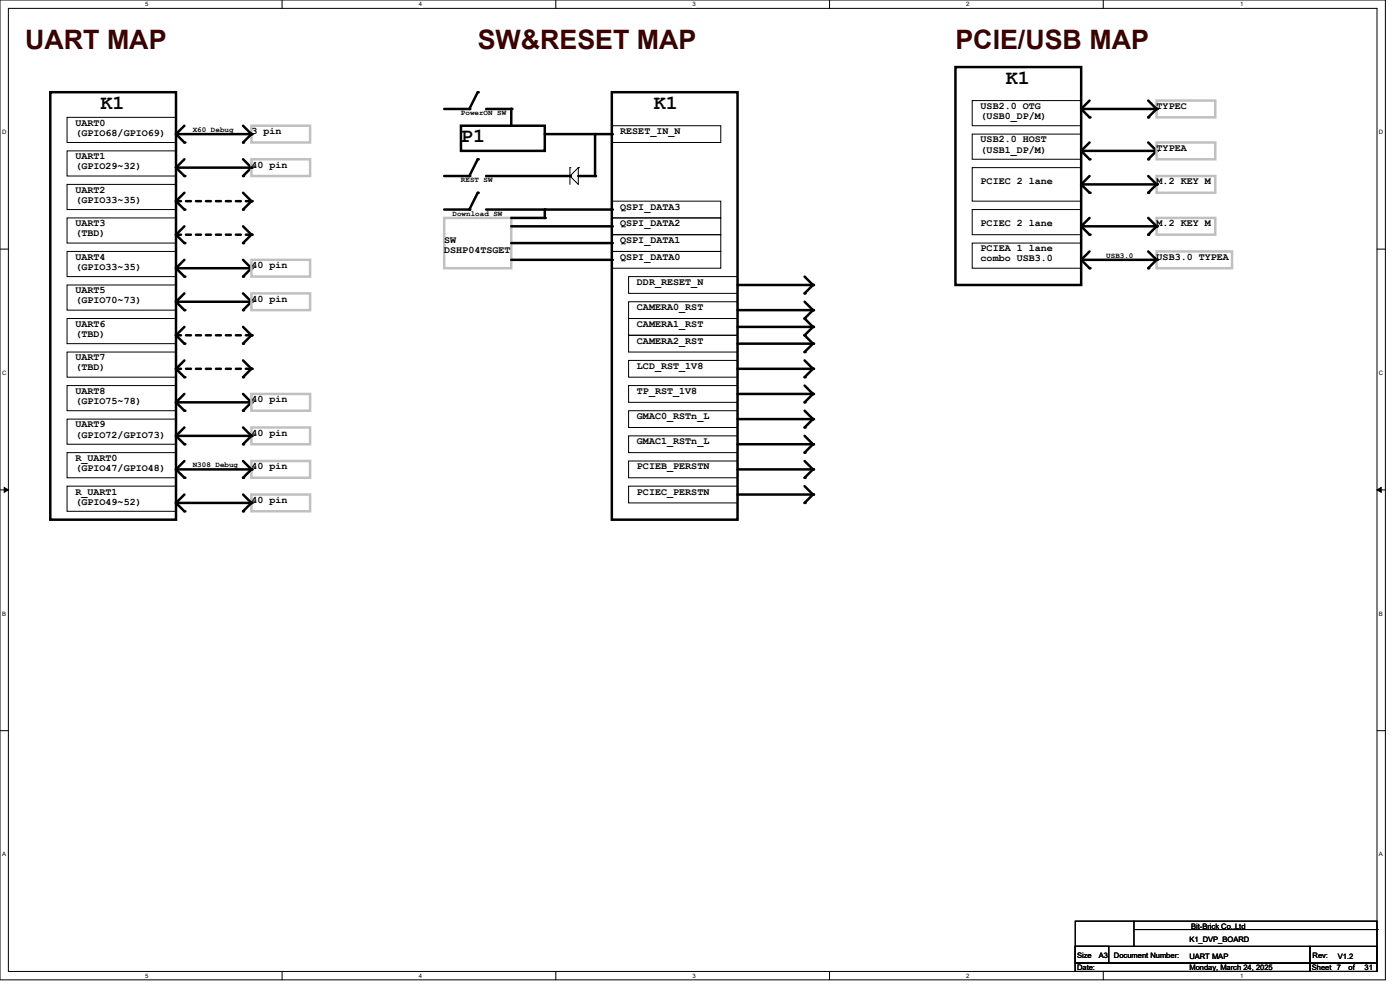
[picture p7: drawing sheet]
<svg xmlns="http://www.w3.org/2000/svg" width="297mm" height="210mm" viewBox="0 0 297 210" stroke-linecap="round" stroke-linejoin="round" font-family="sans-serif">
<path d="M0 0h293.9v207.8h-293.9zM1.8 1.8h290.3v204.3h-290.3z" fill="none" stroke="#000" stroke-width=".21"/>
<g fill="#fff">
<path d="M30.8 .2h.7v1.4h-.7z"/>
<path d="M30.8 206.2h.7v1.5h-.7z"/>
</g>
<path d="M59.8 0v1.8M59.8 206.1v1.7" fill="none" stroke="#000" stroke-width=".21"/>
<g fill="#fff">
<path d="M88.9 .2h.7v1.4h-.7z"/>
<path d="M88.9 206.2h.7v1.5h-.7z"/>
</g>
<path d="M117.9 0v1.8M117.9 206.1v1.7" fill="none" stroke="#000" stroke-width=".21"/>
<g fill="#fff">
<path d="M146.9 .2h.7v1.4h-.7z"/>
<path d="M146.9 206.2h.7v1.5h-.7z"/>
</g>
<path d="M176 0v1.8M176 206.1v1.7" fill="none" stroke="#000" stroke-width=".21"/>
<g fill="#fff">
<path d="M205 .2h.7v1.4h-.7z"/>
<path d="M205 206.2h.7v1.5h-.7z"/>
</g>
<path d="M234.1 0v1.8M234.1 206.1v1.7" fill="none" stroke="#000" stroke-width=".21"/>
<g fill="#fff">
<path d="M263.1 .2h.7v1.4h-.7z"/>
<path d="M263.1 206.2h.7v1.5h-.7z"/>
<path d="M.4 27.3h1v1.4h-1z"/>
<path d="M292.6 27.3h.9v1.4h-.9z"/>
<path d="M.4 78.4h1v1.4h-1z"/>
<path d="M292.6 78.4h.9v1.4h-.9z"/>
</g>
<path d="M0 52.8h1.8M292.1 52.8h1.8" fill="none" stroke="#000" stroke-width=".21"/>
<g fill="#fff">
<path d="M.4 129.4h.9v1.5h-.9z"/>
<path d="M292.6 129.4h.8v1.5h-.8z"/>
</g>
<path d="M0 103.9h1.8M292.1 103.9h1.8" fill="none" stroke="#000" stroke-width=".21"/>
<path d="M.9 103.4l.9 .5-.9 .5zM292.1 103.9l.9-.5v1z" fill="#000" stroke="#000" stroke-width=".21"/>
<g fill="#fff">
<path d="M.4 180.5h.9v1.4h-.9z"/>
<path d="M292.6 180.5h.8v1.4h-.8z"/>
</g>
<g fill="none" stroke="#000" stroke-width=".21">
<path d="M14.2 24.9h23.1v5.3h-23.1zM14.2 32h23.1v5.3h-23.1zM14.2 39.1h23.1v5.3h-23.1zM120.9 37.3h.1M120.9 35.6h.1M120.9 35.6v3.5M122.7 35.6h.1M122.7 35.6v3.5l-1.8-1.8M122.7 35.6l-1.8 1.7M129.8 26.7h23.1v3.5h-23.1zM206.2 35.6h23.2v7.1h-23.2zM206.2 21.3h23.2v5.4h-23.2z"/>
<path d="M206.2 28.4h23.2v5.4h-23.2zM14.2 46.2h23.1v5.4h-23.1zM14.2 53.3h23.1v5.4h-23.1zM129.8 49.8h23.1v3.5h-23.1zM129.8 46.2h23.1v3.6h-23.1zM129.8 42.7h23.1v3.5h-23.1zM129.8 53.3h23.1v3.6h-23.1zM133.3 58.7h23.2v3.5h-23.2zM206.2 44.4h23.2v5.4h-23.2zM206.2 51.6h23.2v5.3h-23.2zM14.2 60.5h23.1v5.3h-23.1zM14.2 67.6h23.1v5.3h-23.1z"/>
<path d="M14.2 74.7h23.1v5.3h-23.1zM133.3 64h23.2v3.6h-23.2zM133.3 76.5h23.2v3.5h-23.2zM133.3 67.6h23.2v3.5h-23.2zM133.3 71.1h23.2v3.6h-23.2zM14.2 81.8h23.1v5.3h-23.1zM14.2 88.9h23.1v5.3h-23.1zM14.2 96h23.1v5.3h-23.1zM133.3 92.5h23.2v3.5h-23.2zM133.3 81.8h23.2v3.5h-23.2zM133.3 97.8h23.2v3.5h-23.2zM133.3 87.1h23.2v3.6h-23.2z"/>
<path d="M14.2 103.1h23.1v5.4h-23.1zM133.3 103.1h23.2v3.6h-23.2zM0 155h1.8M292.1 155h1.8M228.1 195.4h64v10.7h-64zM240.6 197.2h51.5M240.6 195.4v5.3M292.1 197.2h.1M228.1 200.7h7.1v3.6h-7.1zM228.1 200.7h49.8v3.6h-49.8zM228.1 204.3h49.8v1.8h-49.8zM240.6 200.7h.1"/>
<path d="M277.9 200.7h14.2v3.6h-14.2zM277.9 204.3h14.2v1.8h-14.2z"/>
</g>
<g fill="none" stroke="#000" stroke-width=".53">
<path d="M10.7 19.6h26.6v90.6h-26.6zM101.3 19.6l-1.7 3.5h-5.4M129.8 19.6h26.7v90.6h-26.7zM202.7 14.2h26.7v46.3h-26.7zM37.3 28.4h16M37.3 28.4l1.8 1.8M37.3 35.6l1.8 1.7M37.3 35.6h16M39.1 26.7l-1.8 1.7M39.1 33.8l-1.8 1.8M51.6 26.7l1.7 1.7M51.6 33.8l1.7 1.8"/>
<path d="M53.3 28.4l-1.7 1.8M53.3 35.6l-1.7 1.7M97.8 26.7h17.8v5.3h-17.8zM101.3 33.8l-1.7 3.5h-5.4M103.1 23.1h5.4v3.6M103.1 37.3h17.8M115.6 28.4h14.2M126.2 28.4v8.9h-3.5M229.4 23.1h16M229.4 23.1l1.7 1.8M229.4 32l1.7 1.8M229.4 39.1l1.7 1.8"/>
<path d="M229.4 39.1h16M229.4 32h16M231.1 21.3l-1.7 1.8M231.1 37.3l-1.7 1.8M231.1 30.2l-1.7 1.8M243.6 21.3l1.8 1.8M243.6 37.3l1.8 1.8M243.6 30.2l1.8 1.8M245.4 23.1l-1.8 1.8M245.4 32l-1.8 1.8M245.4 39.1l-1.8 1.8M37.3 56.9h16"/>
<path d="M37.3 56.9l1.8 1.8M39.1 40.9l-1.8 1.8 1.8 1.7M39.1 48l-1.8 1.8 1.8 1.8M39.1 55.1l-1.8 1.8M51.6 40.9l1.7 1.8-1.7 1.7M51.6 48l1.7 1.8-1.7 1.8M51.6 55.1l1.7 1.8M53.3 56.9l-1.7 1.8M101.3 40.9l-1.7 3.5h-5.4M103.1 44.4h26.7M108.5 48h21.3M108.5 55.1h21.3"/>
<path d="M108.5 51.6h21.3M115.6 44.4v1.8h-7.1M170.7 58.7l1.8 1.8M229.4 48h16M229.4 48l1.7 1.8M229.4 55.1h16M229.4 55.1l1.7 1.8M231.1 46.2l-1.7 1.8M231.1 53.3l-1.7 1.8M243.6 46.2l1.8 1.8M243.6 53.3l1.8 1.8M245.4 48l-1.8 1.8"/>
<path d="M245.4 55.1l-1.8 1.8M37.3 64h16M37.3 64l1.8 1.8M39.1 62.2l-1.8 1.8M39.1 69.3l-1.8 1.8 1.8 1.8M39.1 76.5l-1.8 1.7 1.8 1.8M51.6 62.2l1.7 1.8M51.6 69.3l1.7 1.8-1.7 1.8M51.6 76.5l1.7 1.7-1.7 1.8M53.3 64l-1.7 1.8M156.5 60.5h16M156.5 65.8h16"/>
<path d="M156.5 69.3h16M156.5 78.2h16M156.5 72.9h16M170.7 64l1.8 1.8M170.7 76.5l1.8 1.7M172.5 60.5l-1.8 1.7M172.5 65.8l-1.8 1.8 1.8 1.7M172.5 69.3l-1.8 1.8 1.8 1.8M172.5 78.2l-1.8 1.8M172.5 72.9l-1.8 1.8M37.3 85.3h16M37.3 85.3l1.8 1.8"/>
<path d="M37.3 92.5h16M37.3 92.5l1.8 1.7M37.3 99.6h16M37.3 99.6l1.8 1.7M39.1 83.6l-1.8 1.7M39.1 90.7l-1.8 1.8M39.1 97.8l-1.8 1.8M51.6 83.6l1.7 1.7M51.6 90.7l1.7 1.8M51.6 97.8l1.7 1.8M53.3 85.3l-1.7 1.8M53.3 92.5l-1.7 1.7"/>
<path d="M53.3 99.6l-1.7 1.7M156.5 99.6h16M156.5 83.6h16M156.5 88.9h16M156.5 94.2h16M170.7 81.8l1.8 1.8M170.7 87.1l1.8 1.8M170.7 92.5l1.8 1.7M170.7 97.8l1.8 1.8M172.5 88.9l-1.8 1.8M172.5 83.6l-1.8 1.7M172.5 94.2l-1.8 1.8"/>
<path d="M172.5 99.6l-1.8 1.7M37.3 106.7h16M37.3 106.7l1.8 1.8M39.1 104.9l-1.8 1.8M51.6 104.9l1.7 1.8M53.3 106.7l-1.7 1.8M156.5 104.9h16M170.7 103.1l1.8 1.8M172.5 104.9l-1.8 1.8"/>
</g>
<g fill="none" stroke="#c0c0c0" stroke-width=".53">
<path d="M53.3 26.7h12.5v3.5h-12.5zM53.3 33.8h12.5v3.5h-12.5zM245.4 21.3h12.4v3.6h-12.4zM245.4 37.3h12.4v3.6h-12.4zM245.4 30.2h12.4v3.6h-12.4zM53.3 55.1h12.5v3.6h-12.5zM94.2 46.2h14.3v10.7h-14.3zM245.4 53.3h16v3.6h-16zM245.4 46.2h12.4v3.6h-12.4zM53.3 62.2h12.5v3.6h-12.5zM53.3 83.6h12.5v3.5h-12.5zM53.3 90.7h12.5v3.5h-12.5z"/>
<path d="M53.3 97.8h12.5v3.5h-12.5zM53.3 104.9h12.5v3.6h-12.5z"/>
</g>
<g fill="#000">
<circle cx="101.3" cy="19.6" r=".26"/>
<circle cx="37.3" cy="35.6" r=".26"/>
<circle cx="37.3" cy="28.4" r=".26"/>
<circle cx="39.1" cy="30.2" r=".26"/>
<circle cx="39.1" cy="37.3" r=".26"/>
<circle cx="51.6" cy="30.2" r=".26"/>
<circle cx="51.6" cy="37.3" r=".26"/>
<circle cx="53.3" cy="28.4" r=".26"/>
<circle cx="53.3" cy="35.6" r=".26"/>
<circle cx="99.6" cy="37.3" r=".26"/>
<circle cx="99.6" cy="23.1" r=".26"/>
<circle cx="101.3" cy="33.8" r=".26"/>
<circle cx="108.5" cy="23.1" r=".26"/>
<circle cx="120.9" cy="37.3" r=".26"/>
<circle cx="126.2" cy="28.4" r=".26"/>
<circle cx="126.2" cy="37.3" r=".26"/>
<circle cx="129.8" cy="28.4" r=".26"/>
<circle cx="229.4" cy="39.1" r=".26"/>
<circle cx="229.4" cy="32" r=".26"/>
<circle cx="229.4" cy="23.1" r=".26"/>
<circle cx="231.1" cy="24.9" r=".26"/>
<circle cx="231.1" cy="33.8" r=".26"/>
<circle cx="243.6" cy="24.9" r=".26"/>
<circle cx="243.6" cy="33.8" r=".26"/>
<circle cx="245.4" cy="23.1" r=".26"/>
<circle cx="245.4" cy="39.1" r=".26"/>
<circle cx="245.4" cy="32" r=".26"/>
<circle cx="37.3" cy="56.9" r=".26"/>
<circle cx="37.3" cy="42.7" r=".26"/>
<circle cx="37.3" cy="49.8" r=".26"/>
<circle cx="39.1" cy="44.4" r=".26"/>
<circle cx="39.1" cy="51.6" r=".26"/>
<circle cx="39.1" cy="58.7" r=".26"/>
<circle cx="51.6" cy="44.4" r=".26"/>
<circle cx="51.6" cy="51.6" r=".26"/>
<circle cx="51.6" cy="58.7" r=".26"/>
<circle cx="53.3" cy="49.8" r=".26"/>
<circle cx="53.3" cy="42.7" r=".26"/>
<circle cx="53.3" cy="56.9" r=".26"/>
<circle cx="99.6" cy="44.4" r=".26"/>
<circle cx="101.3" cy="40.9" r=".26"/>
<circle cx="115.6" cy="44.4" r=".26"/>
<circle cx="115.6" cy="46.2" r=".26"/>
<circle cx="129.8" cy="55.1" r=".26"/>
<circle cx="129.8" cy="48" r=".26"/>
<circle cx="129.8" cy="44.4" r=".26"/>
<circle cx="129.8" cy="51.6" r=".26"/>
<circle cx="229.4" cy="48" r=".26"/>
<circle cx="229.4" cy="55.1" r=".26"/>
<circle cx="231.1" cy="40.9" r=".26"/>
<circle cx="231.1" cy="49.8" r=".26"/>
<circle cx="231.1" cy="56.9" r=".26"/>
<circle cx="243.6" cy="49.8" r=".26"/>
<circle cx="243.6" cy="40.9" r=".26"/>
<circle cx="243.6" cy="56.9" r=".26"/>
<circle cx="245.4" cy="48" r=".26"/>
<circle cx="245.4" cy="55.1" r=".26"/>
<circle cx="37.3" cy="64" r=".26"/>
<circle cx="37.3" cy="78.2" r=".26"/>
<circle cx="37.3" cy="71.1" r=".26"/>
<circle cx="39.1" cy="72.9" r=".26"/>
<circle cx="39.1" cy="65.8" r=".26"/>
<circle cx="51.6" cy="72.9" r=".26"/>
<circle cx="51.6" cy="65.8" r=".26"/>
<circle cx="53.3" cy="64" r=".26"/>
<circle cx="53.3" cy="71.1" r=".26"/>
<circle cx="53.3" cy="78.2" r=".26"/>
<circle cx="170.7" cy="62.2" r=".26"/>
<circle cx="170.7" cy="67.6" r=".26"/>
<circle cx="170.7" cy="71.1" r=".26"/>
<circle cx="170.7" cy="74.7" r=".26"/>
<circle cx="172.5" cy="69.3" r=".26"/>
<circle cx="172.5" cy="72.9" r=".26"/>
<circle cx="172.5" cy="65.8" r=".26"/>
<circle cx="172.5" cy="78.2" r=".26"/>
<circle cx="172.5" cy="60.5" r=".26"/>
<circle cx="37.3" cy="92.5" r=".26"/>
<circle cx="37.3" cy="85.3" r=".26"/>
<circle cx="37.3" cy="99.6" r=".26"/>
<circle cx="39.1" cy="87.1" r=".26"/>
<circle cx="39.1" cy="80" r=".26"/>
<circle cx="39.1" cy="94.2" r=".26"/>
<circle cx="51.6" cy="87.1" r=".26"/>
<circle cx="51.6" cy="94.2" r=".26"/>
<circle cx="51.6" cy="80" r=".26"/>
<circle cx="53.3" cy="85.3" r=".26"/>
<circle cx="53.3" cy="92.5" r=".26"/>
<circle cx="53.3" cy="99.6" r=".26"/>
<circle cx="170.7" cy="80" r=".26"/>
<circle cx="170.7" cy="85.3" r=".26"/>
<circle cx="170.7" cy="90.7" r=".26"/>
<circle cx="170.7" cy="96" r=".26"/>
<circle cx="172.5" cy="94.2" r=".26"/>
<circle cx="172.5" cy="88.9" r=".26"/>
<circle cx="172.5" cy="83.6" r=".26"/>
<circle cx="172.5" cy="99.6" r=".26"/>
<circle cx="37.3" cy="106.7" r=".26"/>
<circle cx="39.1" cy="101.3" r=".26"/>
<circle cx="39.1" cy="108.5" r=".26"/>
<circle cx="51.6" cy="101.3" r=".26"/>
<circle cx="51.6" cy="108.5" r=".26"/>
<circle cx="53.3" cy="106.7" r=".26"/>
<circle cx="170.7" cy="101.3" r=".26"/>
<circle cx="170.7" cy="106.7" r=".26"/>
<circle cx="172.5" cy="104.9" r=".26"/>
</g>
<path d="M37.3 42.7h16M37.3 49.8h16M37.3 71.1h16M37.3 78.2h16" fill="none" stroke="#000" stroke-width=".53" stroke-dasharray="1.1 1.1"/>
<g fill="#000" stroke-dasharray="1.1 1.1">
<circle cx="53.3" cy="49.8" r=".26"/>
<circle cx="53.3" cy="42.7" r=".26"/>
<circle cx="53.3" cy="71.1" r=".26"/>
<circle cx="53.3" cy="78.2" r=".26"/>
</g>
<g font-size="5.7" fill="#400000">
<text x="5.3" y="10.5">UART MAP</text>
<text x="101.3" y="10.5">SW&amp;RESET MAP</text>
<text x="202.7" y="10.5">PCIE/USB MAP</text>
</g>
<g font-size="4.3">
<text x="213.4" y="17.8">K1</text>
<text x="21.3" y="23.1">K1</text>
<text x="138.7" y="23.1">K1</text>
<text x="97.8" y="30.2">P1</text>
</g>
<g font-size="2.1">
<text x="208" y="23.1">USB2.0 OTG</text>
<text x="245.4" y="23.1">TYPEC</text>
<text x="16" y="26.7">UART0</text>
<text x="16" y="28.8">(GPIO68/GPIO69)</text>
<text x="53.3" y="28.4">3 pin</text>
<text x="131.6" y="28.4">RESET_IN_N</text>
<text x="208" y="25.2">(USB0_DP/M)</text>
<text x="16" y="33.8">UART1</text>
<text x="16" y="35.9">(GPIO29~32)</text>
<text x="53.3" y="35.6">40 pin</text>
<text x="208" y="30.2">USB2.0 HOST</text>
<text x="208" y="32.4">(USB1_DP/M)</text>
<text x="245.4" y="32">TYPEA</text>
<text x="16" y="40.9">UART2</text>
<text x="208" y="39.1">PCIEC 2 lane</text>
<text x="245.4" y="39.1">M.2 KEY M</text>
<text x="16" y="43">(GPIO33~35)</text>
<text x="131.6" y="44.5">QSPI_DATA3</text>
<text x="16" y="48">UART3</text>
<text x="16" y="50.1">(TBD)</text>
<text x="94.2" y="51.6">SW</text>
<text x="94.2" y="53.7">DSHP04TSGET</text>
<text x="131.6" y="48">QSPI_DATA2</text>
<text x="131.6" y="51.6">QSPI_DATA1</text>
<text x="208" y="48">PCIEC 2 lane</text>
<text x="208" y="53.3">PCIEA 1 lane</text>
<text x="245.4" y="48">M.2 KEY M</text>
<text x="16" y="55.1">UART4</text>
<text x="16" y="57.2">(GPIO33~35)</text>
<text x="53.3" y="56.9">40 pin</text>
<text x="131.6" y="55.1">QSPI_DATA0</text>
<text x="208" y="55.5">combo USB3.0</text>
<text x="245.4" y="55.1">USB3.0 TYPEA</text>
<text x="16" y="62.2">UART5</text>
<text x="16" y="64.4">(GPIO70~73)</text>
<text x="53.3" y="64">40 pin</text>
<text x="135.1" y="60.5">DDR_RESET_N</text>
<text x="135.1" y="65.8">CAMERA0_RST</text>
<text x="16" y="69.3">UART6</text>
<text x="16" y="71.5">(TBD)</text>
<text x="135.1" y="69.3">CAMERA1_RST</text>
<text x="16" y="76.5">UART7</text>
<text x="135.1" y="72.9">CAMERA2_RST</text>
<text x="16" y="78.6">(TBD)</text>
<text x="16" y="83.6">UART8</text>
<text x="135.1" y="83.6">TP_RST_1V8</text>
<text x="135.1" y="78.2">LCD_RST_1V8</text>
<text x="16" y="85.7">(GPIO75~78)</text>
<text x="53.3" y="85.3">40 pin</text>
<text x="135.1" y="88.9">GMAC0_RSTn_L</text>
<text x="16" y="90.7">UART9</text>
<text x="16" y="92.8">(GPIO72/GPIO73)</text>
<text x="53.3" y="92.5">40 pin</text>
<text x="135.1" y="94.2">GMAC1_RSTn_L</text>
<text x="16" y="97.8">R_UART0</text>
<text x="16" y="99.9">(GPIO47/GPIO48)</text>
<text x="53.3" y="99.6">40 pin</text>
<text x="135.1" y="99.6">PCIEB_PERSTN</text>
<text x="16" y="104.9">R_UART1</text>
<text x="16" y="107">(GPIO49~52)</text>
<text x="53.3" y="106.7">40 pin</text>
<text x="135.1" y="104.9">PCIEC_PERSTN</text>
</g>
<g font-size="1.6">
<text x="40.9" y="28">X60 Debug</text>
<text x="97.8" y="24.4">PowerON SW</text>
<text x="97.8" y="38.7">REST SW</text>
<text x="96" y="45.8">Download SW</text>
<text x="234.7" y="54.7">USB3.0</text>
<text x="40.9" y="99.1">N308 Debug</text>
<text x="252.7" y="197">Bit-Brick Co.,Ltd</text>
<text x="228.5" y="203.2">Size</text>
<text x="233.1" y="203.2">A3</text>
<text x="236.3" y="203.2">Document Number:</text>
<text x="252.3" y="203.4">UART MAP</text>
<text x="252.3" y="199.9">K1_DVP_BOARD</text>
<text x="278.5" y="203.2">Rev:</text>
<text x="283.8" y="203.4">V1.2</text>
<text x="228.5" y="205.7">Date:</text>
<text x="252.3" y="205.7">Monday, March 24, 2025</text>
<text x="278.3" y="205.7">Sheet</text>
<text x="283.6" y="205.7">7</text>
<text x="286.1" y="205.7">of</text>
<text x="289.5" y="205.7">31</text>
</g>
<g font-size="1.3">
<text x="30.8" y="1.3">5</text>
<text x="88.9" y="1.3">4</text>
<text x="146.9" y="1.3">3</text>
<text x="205" y="1.3">2</text>
<text x="263.1" y="1.3">1</text>
<text x=".4" y="28.5">D</text>
<text x="292.5" y="28.5">D</text>
<text x=".4" y="79.5">C</text>
<text x="292.5" y="79.5">C</text>
<text x=".4" y="130.6">B</text>
<text x="292.5" y="130.6">B</text>
<text x=".4" y="181.7">A</text>
<text x="292.5" y="181.7">A</text>
<text x="30.8" y="207.4">5</text>
<text x="88.9" y="207.4">4</text>
<text x="146.9" y="207.4">3</text>
<text x="205" y="207.4">2</text>
<text x="263.1" y="207.4">1</text>
</g>
</svg>
